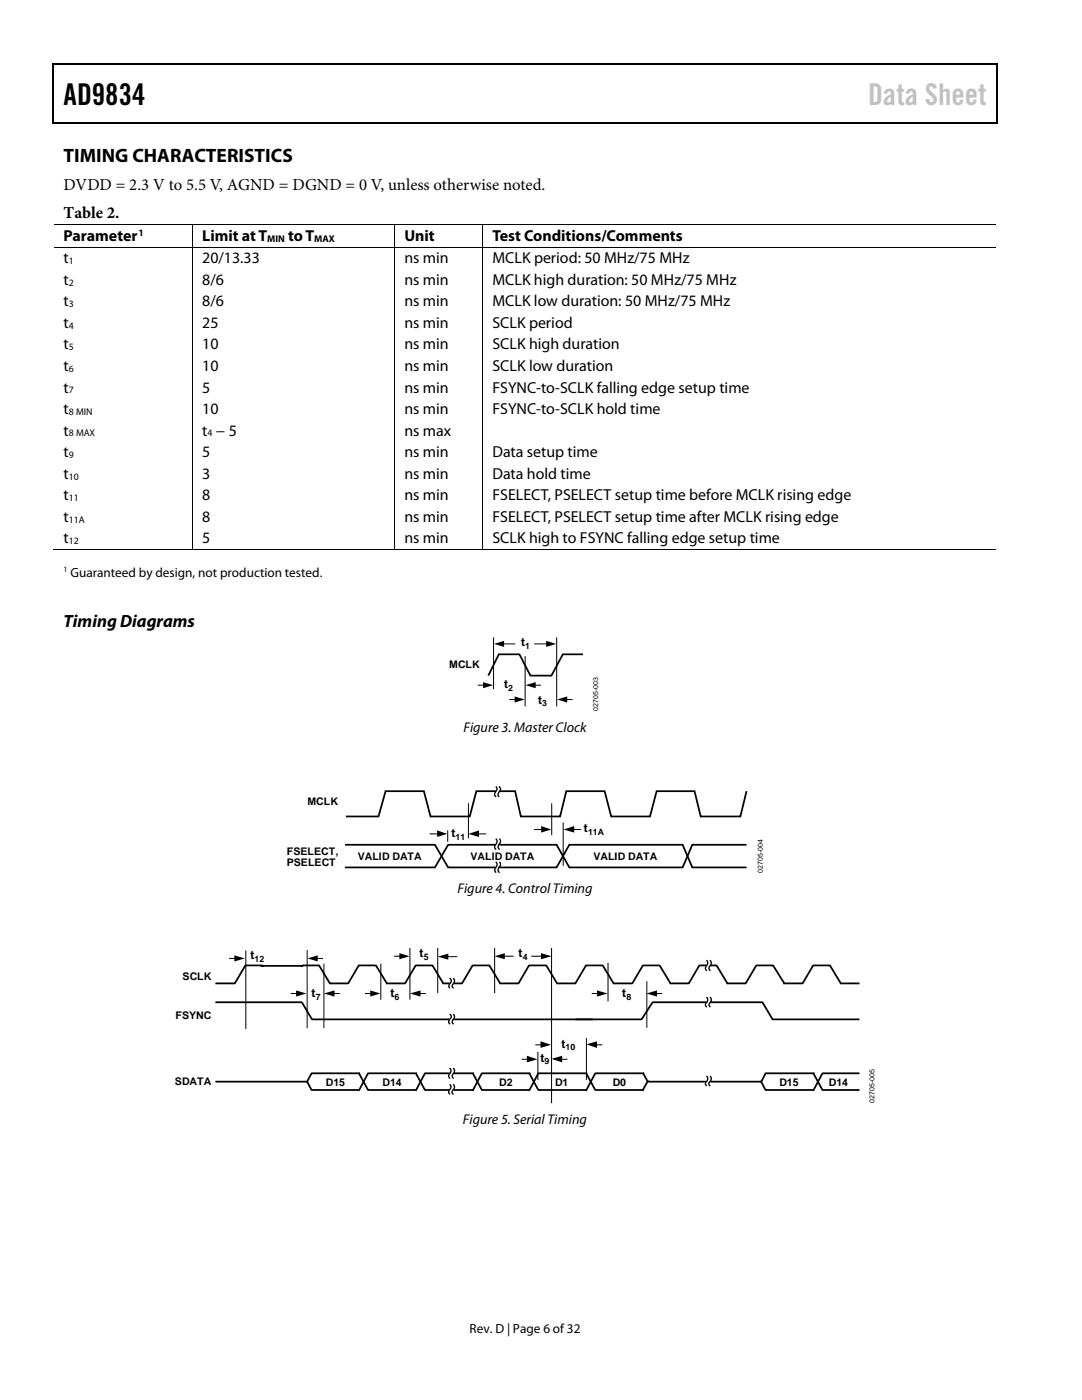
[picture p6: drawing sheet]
<svg xmlns="http://www.w3.org/2000/svg" width="216mm" height="279mm" viewBox="0 0 216 279" stroke-linecap="round" stroke-linejoin="round" font-family="sans-serif">
<g fill="#000">
<path d="M10.5 12.7h.3v1h-.3zM10.5 12.7h.3v.3h-.3zM133.3 12.7h.3v.3h-.3zM198.8 12.7h.2v1h-.2zM198.8 12.7h.2v.3h-.2zM10.5 24.4h.3v.3h-.3zM133.1 24.4h.2v.3h-.2zM198.8 24.4h.2v.3h-.2zM38.4 44.7h.1v.2h-.1zM38.4 49.3h.1v.1h-.1zM78.7 44.7h.2v.2h-.2zM78.7 49.3h.2v.1h-.2z"/>
<path d="M96.3 44.7h.2v.2h-.2zM96.3 49.3h.2v.1h-.2zM38.4 109.6h.1v.2h-.1zM78.7 109.6h.2v.2h-.2zM96.3 109.6h.2v.2h-.2zM98.6 128.5l2-.6v1.2zM109 127.9l2 .6-2 .6z"/>
</g>
<path d="M10.7 13.7v10.7M10.8 12.8h122.5M133.6 12.8h65.2M198.9 13.7v10.7M10.8 24.5h188" fill="none" stroke="#000" stroke-width=".25"/>
<g fill="none" stroke="#000" stroke-width=".2">
<path d="M10.8 44.8h27.6M10.8 49.4h27.6M38.4 44.9v4.4M38.4 49.4v60.2M38.5 44.8h40.2M38.5 49.4h40.2M78.8 44.9v4.4M78.8 49.4v60.2M78.9 44.8h17.4M78.9 49.4h17.4M96.4 44.9v4.4M96.4 49.4v60.2"/>
<path d="M96.5 44.8h102.3M96.5 49.4h102.3M10.5 109.7h27.9M38.5 109.7h40.2M78.9 109.7h17.4M96.5 109.7h102.3M98.5 127.2v10.3M100.1 128.5h9.3M104.8 130.9v10.1M111.1 127.2v13.8"/>
</g>
<path d="M102.9 127.7h3.5v1.6h-3.5z" fill="#fff"/>
<path d="M102.9 127.7h3.5v1.6h-3.5z" fill="none" stroke="#fff" stroke-width=".26"/>
<path d="M116.3 130.6h-4l-2.3 4.2h-4.2l-2.2-4.2h-4.1l-2.1 4.2M149 157.9l-1.3 5h-7.9l-1.2-5h-7.6l-1.3 5h-7.7l-1.4-5h-7.6l-1.2 5h-7.9l-1.1-5h-7.7l-1.4 5h-7.8l-1.3-5h-7.7l-1.4 5h-6.5" fill="none" stroke="#000" stroke-width=".35"/>
<path d="M95.3 136.7h1.5M101.6 139.6h1.5M106.4 136.7h1.5M112.7 139.6h1.5M89.3 165.8v2.1M93.5 160.4v6.8M110.1 160.4v6.2M112.4 164.2v8.5" fill="none" stroke="#000" stroke-width=".2"/>
<path d="M96.4 136.1l2 .6-2 .6zM102.7 139l2 .6-2 .6zM104.9 136.7l2-.6v1.2zM111.2 139.6l2-.6v1.2z" fill="#000"/>
<path d="M99.4 157.5h.4l-.6 .9h-.5z" fill="#fff"/>
<path d="M99.4 157.5h.4l-.6 .9h-.5z" fill="none" stroke="#fff" stroke-width=".2"/>
<path d="M99.5 157l.2 2-.3-.2a1.15 1.15 0 0 1 .4-1.1v-.5z" fill-rule="evenodd" fill="#fff"/>
<path d="M99.6 157l.2 .2a.97 .97 0 0 1-.3 1.1l-.1 .5 .2 .2" fill="none" stroke="#000" stroke-width=".26"/>
<path d="M98.9 157l.1 2-.3-.2a1.15 1.15 0 0 1 .4-1.1v-.5z" fill-rule="evenodd" fill="#fff"/>
<path d="M98.9 157a.63 .63 0 0 1 0 1l-.2 .5 .3 .5" fill="none" stroke="#000" stroke-width=".26"/>
<path d="M85.7 166.4h2M95.1 166.4h1.9M106.6 165.6h1.8M114.1 165.6h1.9" fill="none" stroke="#000" stroke-width=".2"/>
<path d="M87.2 165.7l2 .7-2 .6zM93.5 166.4l2.1-.7v1.3zM108 164.9l2 .7-2 .6zM112.5 165.6l2.1-.7v1.3z" fill="#000"/>
<path d="M68.8 168.6h18l2.6 4.5h21.7l2.5-4.5h22.6l1.9 4.5h10.9M149 168.6h-10.9l-1.9 4.5h-22.6l-2.5-4.5h-21.7l-2.6 4.5h-18" fill="none" stroke="#000" stroke-width=".35"/>
<path d="M99.4 167.9h.4l-.6 1h-.4z" fill-rule="evenodd" fill="#fff"/>
<path d="M99.4 167.9h.4l-.6 1h-.4z" fill="none" stroke="#fff" stroke-width=".2"/>
<path d="M99.6 167.4l.1 2.1a.81 .81 0 0 1 .1-1.3v-.6z" fill-rule="evenodd" fill="#fff"/>
<path d="M99.6 167.4a.65 .65 0 0 1 0 1 .69 .69 0 0 0 .1 1.1" fill="none" stroke="#000" stroke-width=".26"/>
<path d="M98.9 167.4l.1 2.1a.69 .69 0 0 1 0-1.1 .7 .7 0 0 0-.1-1z" fill-rule="evenodd" fill="#fff"/>
<path d="M98.9 167.4a.82 .82 0 0 1-.1 1.3l-.1 .6 .3 .2" fill="none" stroke="#000" stroke-width=".26"/>
<path d="M99.4 172.5h.4l-.5 1h-.5z" fill-rule="evenodd" fill="#fff"/>
<path d="M99.4 172.5h.4l-.6 1h-.4z" fill="none" stroke="#fff" stroke-width=".2"/>
<path d="M99.6 172l.1 2.2-.3-.3 .1-.6a.88 .88 0 0 0 .1-1.3z" fill-rule="evenodd" fill="#fff"/>
<path d="M99.6 172a.65 .65 0 0 1 0 1 .69 .69 0 0 0 .1 1.2" fill="none" stroke="#000" stroke-width=".26"/>
<path d="M98.9 172l.1 2.2a.69 .69 0 0 1 0-1.2 .71 .71 0 0 0-.1-1z" fill-rule="evenodd" fill="#fff"/>
<path d="M98.9 172a.85 .85 0 0 1-.1 1.3v.6l.2 .3" fill="none" stroke="#000" stroke-width=".26"/>
<g fill="none" stroke="#000" stroke-width=".35">
<path d="M54.4 196.2l-2.1-3.5h-3.3l-2.1 3.6h-3.7M65.8 196.2l-2.1-3.5h-3.4l-2.1 3.6h-3.7M77.1 196.2l-2.1-3.5h-3.4l-2.1 3.6h-3.6M88.4 196.2l-2.1-3.5h-3.4l-2.1 3.6h-3.6M99.8 196.2l-2.2-3.5h-3.3l-2.1 3.6h-3.7M111.1 196.2l-2.1-3.5h-3.4l-2.1 3.6h-3.7M122.4 196.2l-2.1-3.5h-3.4l-2.1 3.6h-3.6M133.7 196.2l-2.1-3.5h-3.3l-2.1 3.6h-3.7M145.1 196.2l-2.1-3.5h-3.5l-2.1 3.6h-3.6M156.5 196.2l-2.2-3.5h-3.4l-2.1 3.6h-3.6M167.7 196.2l-2.1-3.5h-3.3l-2.2 3.6h-3.6M167.8 196.3h3.5"/>
<path d="M43.2 215.9h18M43.2 200h17l2.1 3.4h55.9M71.7 214.3l1.7 3.2h9.5M71.7 214.2h-9.5l-.9 1.7 .9 1.6h9.4M83 214.3l1.8 3.2h9.5M83 214.2h-9.6l-1.7 3.3M94.4 214.3l1.7 3.2h9.5M94.4 214.2h-9.6l-1.8 3.3M105.7 214.2h-9.6l-1.7 3.3M105.7 214.3l1.7 3.2h9.5M115 203.4h13l2.2-3.4h21.9l2.1 3.4h17.1M117 214.3l1.8 3.2h9.5l.9-1.7"/>
<path d="M117 214.2h-9.6l-1.7 3.3M128.4 214.2h-9.6l-1.8 3.3M128.4 214.3l.8 1.4M129.3 215.9h22.6l.9 1.6h9.5M162.3 214.2h-9.5l-.8 1.6M162.3 214.3l1.8 3.2h7.2M171.3 214.2h-7.2l-1.8 3.3"/>
</g>
<path d="M61.3 189.7v15.4M64.6 192.4v12.7M76 192.4v7M81.8 189.2v10.2M87.3 189.2v8.9M98.7 189.2v8.9M110.1 189.2v30.9M121.3 192.2v7.6M129.1 195.9v9.1M107.3 210v5.4M117 207.3v8.1" fill="none" stroke="#000" stroke-width=".2"/>
<path d="M90.3 195.7h.3l-.5 .9h-.5z" fill="#fff"/>
<path d="M90.3 195.7h.3l-.5 .9h-.5z" fill="none" stroke="#fff" stroke-width=".2"/>
<path d="M90.4 195.2a.75 .75 0 0 1-.1 1.3v.5l.2 .2z" fill-rule="evenodd" fill="#fff"/>
<path d="M90.4 195.2a.79 .79 0 0 1-.1 1.3v.5l.2 .2" fill="none" stroke="#000" stroke-width=".26"/>
<path d="M89.7 195.2l.3 .3a.89 .89 0 0 1-.4 1v.5l.2 .2z" fill-rule="evenodd" fill="#fff"/>
<path d="M89.7 195.2l.3 .3a.89 .89 0 0 1-.4 1v.5l.2 .2" fill="none" stroke="#000" stroke-width=".26"/>
<path d="M90.3 202.9h.3l-.5 .9h-.5z" fill-rule="evenodd" fill="#fff"/>
<path d="M90.3 202.9h.3l-.5 .9h-.5z" fill="none" stroke="#fff" stroke-width=".2"/>
<path d="M90.4 202.4l.1 2-.2-.2a1.11 1.11 0 0 1 .4-1.1l-.1-.5z" fill-rule="evenodd" fill="#fff"/>
<path d="M90.4 202.4a.76 .76 0 0 1-.1 1.3v.5l.2 .2" fill="none" stroke="#000" stroke-width=".26"/>
<path d="M89.7 202.4l.3 .2a.86 .86 0 0 1-.4 1.1v.5l.2 .2z" fill-rule="evenodd" fill="#fff"/>
<path d="M89.7 202.4l.3 .2a.82 .82 0 0 1-.4 1.1v.5l.2 .2" fill="none" stroke="#000" stroke-width=".26"/>
<path d="M90.3 213.7h.3l-.5 .9h-.5z" fill-rule="evenodd" fill="#fff"/>
<path d="M90.3 213.7h.3l-.5 .9h-.5z" fill="none" stroke="#fff" stroke-width=".2"/>
<path d="M90.4 213.2a.79 .79 0 0 1-.1 1.3v.5l.2 .3z" fill-rule="evenodd" fill="#fff"/>
<path d="M90.4 213.2a.79 .79 0 0 1-.1 1.3v.5l.2 .3" fill="none" stroke="#000" stroke-width=".26"/>
<path d="M89.7 213.2a.79 .79 0 0 1-.1 1.3v.5l.2 .3z" fill-rule="evenodd" fill="#fff"/>
<path d="M89.7 213.2a.79 .79 0 0 1-.1 1.3v.5l.2 .3" fill="none" stroke="#000" stroke-width=".26"/>
<path d="M90.3 216.9h.3l-.5 .9h-.5z" fill-rule="evenodd" fill="#fff"/>
<path d="M90.3 216.9h.3l-.5 .9h-.5z" fill="none" stroke="#fff" stroke-width=".2"/>
<path d="M90.4 216.4l.1 2-.2-.2a1.11 1.11 0 0 1 .4-1.1l-.1-.5z" fill-rule="evenodd" fill="#fff"/>
<path d="M90.4 216.4a.75 .75 0 0 1-.1 1.3l-.1 .5 .3 .2" fill="none" stroke="#000" stroke-width=".26"/>
<path d="M89.7 216.4l.1 2-.2-.2a1.11 1.11 0 0 1 .4-1.1l-.1-.5z" fill-rule="evenodd" fill="#fff"/>
<path d="M89.7 216.4a.76 .76 0 0 1-.1 1.3v.5l.2 .2" fill="none" stroke="#000" stroke-width=".26"/>
<path d="M141.5 192.1h.3l-.5 .9h-.4z" fill-rule="evenodd" fill="#fff"/>
<path d="M141.5 192.1h.3l-.5 .9h-.4z" fill="none" stroke="#fff" stroke-width=".2"/>
<path d="M141.7 191.6a.84 .84 0 0 1-.2 1.4v.5l.2 .2z" fill-rule="evenodd" fill="#fff"/>
<path d="M141.7 191.6a.84 .84 0 0 1-.2 1.4v.5l.2 .2" fill="none" stroke="#000" stroke-width=".26"/>
<path d="M141 191.6l.2 .3a.94 .94 0 0 1-.4 1.1v.5l.2 .2z" fill-rule="evenodd" fill="#fff"/>
<path d="M141 191.6a.84 .84 0 0 1-.2 1.4v.5l.2 .2" fill="none" stroke="#000" stroke-width=".26"/>
<path d="M141.5 199.5h.3l-.5 .9h-.4z" fill-rule="evenodd" fill="#fff"/>
<path d="M141.5 199.5h.3l-.5 .9h-.4z" fill="none" stroke="#fff" stroke-width=".2"/>
<path d="M141.7 199a.79 .79 0 0 1-.2 1.3v.4l.2 .3z" fill-rule="evenodd" fill="#fff"/>
<path d="M141.7 199a.79 .79 0 0 1-.2 1.3v.4l.2 .3" fill="none" stroke="#000" stroke-width=".26"/>
<path d="M141 199a.79 .79 0 0 1-.2 1.3v.4l.2 .3z" fill-rule="evenodd" fill="#fff"/>
<path d="M141 199a.79 .79 0 0 1-.2 1.3v.4l.2 .3" fill="none" stroke="#000" stroke-width=".26"/>
<path d="M141.5 215.3h.3l-.5 .8h-.4z" fill-rule="evenodd" fill="#fff"/>
<path d="M141.5 215.3h.3l-.5 .8h-.4z" fill="none" stroke="#fff" stroke-width=".2"/>
<path d="M141.7 214.7v2l-.2-.2v-.5a.84 .84 0 0 0 .2-1.3z" fill-rule="evenodd" fill="#fff"/>
<path d="M141.7 214.7a.79 .79 0 0 1-.2 1.3v.5l.2 .2" fill="none" stroke="#000" stroke-width=".26"/>
<path d="M141 214.7a.79 .79 0 0 1-.2 1.3v.5l.2 .2z" fill-rule="evenodd" fill="#fff"/>
<path d="M141 214.7a.79 .79 0 0 1-.2 1.3v.5l.2 .2" fill="none" stroke="#000" stroke-width=".26"/>
<g fill="none" stroke="#000" stroke-width=".2">
<path d="M58 198.3h1.5M66.3 198.3h1.5M72.8 198.3h1.5M78.6 190.8h1.5M83.5 198.3h1.5M100.3 190.8h2.2M106 190.8h2.3M118.1 198.3h1.5M130.7 198.3h1.5M104.1 211.4h1.5M106.8 208.5h1.5M111.7 211.4h1.5"/>
<path d="M118.7 208.5h1.5"/>
</g>
<g fill="#000">
<path d="M59.1 197.7l2 .6-2 .6zM64.6 198.3l2.1-.6v1.2zM73.9 197.7l2 .6-2 .6zM79.7 190.2l2 .6-2 .6zM81.8 198.3l2.1-.6v1.2zM98.7 190.8l2-.6v1.2zM107.9 190.2l2.2 .6-2.2 .6zM119.1 197.7l2.1 .6-2.1 .6zM129 198.3l2.1-.6v1.2zM105.1 210.7l2.1 .7-2.1 .6zM107.9 207.8l2.1 .7-2.1 .6zM110.1 211.3l2.1-.6v1.3z"/>
<path d="M117 208.4l2.1-.6v1.3z"/>
</g>
<path d="M52 192.8h8.5" fill="none" stroke="#000" stroke-width=".35"/>
<path d="M51.1 192.9h9.8v4.1h-9.8z" fill="#fff"/>
<path d="M45.7 191.3h1.5M49.1 189.8v15.5M63 191.3h1.5M89 190.9h2.2" fill="none" stroke="#000" stroke-width=".2"/>
<path d="M46.8 190.7l2.1 .6-2.1 .6zM61.4 191.3l2-.6v1.2zM87.3 190.9l2.2-.6v1.2z" fill="#000"/>
<text font-size="6" x="12.7" y="21">AD9834</text>
<text font-size="6" fill="#c1c1c1" x="173.2" y="21">Data Sheet</text>
<text font-size="3.9" x="12.7" y="32.4">TIMING CHARACTERISTICS</text>
<text font-size="3.5" x="12.7" y="125.2">Timing Diagrams</text>
<g font-size="3.3">
<text x="12.7" y="37.8">DVDD = 2.3 V to 5.5 V, AGND = DGND = 0 V, unless otherwise noted.</text>
<text x="12.7" y="43.5">Table 2.</text>
</g>
<g font-size="3.2">
<text x="12.7" y="48.1">Parameter</text>
<text x="12.7" y="52.6">t</text>
<text x="40.3" y="52.6">20/13.33</text>
<text x="40.3" y="48.1">Limit at T</text>
<text x="57.5" y="48.1">to T</text>
<text x="80.7" y="48.1">Unit</text>
<text x="80.7" y="52.6">ns min</text>
<text x="98.3" y="48.1">Test Conditions/Comments</text>
<text x="98.3" y="52.6">MCLK period: 50 MHz/75 MHz</text>
<text x="12.7" y="56.9">t</text>
<text x="40.3" y="56.9">8/6</text>
<text x="80.7" y="56.9">ns min</text>
<text x="98.3" y="56.9">MCLK high duration: 50 MHz/75 MHz</text>
<text x="12.7" y="61.2">t</text>
<text x="12.7" y="65.4">t</text>
<text x="40.3" y="61.2">8/6</text>
<text x="40.3" y="65.4">25</text>
<text x="80.7" y="61.2">ns min</text>
<text x="80.7" y="65.4">ns min</text>
<text x="98.3" y="61.2">MCLK low duration: 50 MHz/75 MHz</text>
<text x="98.3" y="65.4">SCLK period</text>
<text x="12.7" y="69.7">t</text>
<text x="40.3" y="69.7">10</text>
<text x="80.7" y="69.7">ns min</text>
<text x="98.3" y="69.7">SCLK high duration</text>
<text x="12.7" y="74">t</text>
<text x="40.3" y="74">10</text>
<text x="80.7" y="74">ns min</text>
<text x="98.3" y="74">SCLK low duration</text>
<text x="12.7" y="78.3">t</text>
<text x="12.7" y="82.6">t</text>
<text x="40.3" y="78.3">5</text>
<text x="40.3" y="82.6">10</text>
<text x="80.7" y="82.6">ns min</text>
<text x="80.7" y="78.3">ns min</text>
<text x="98.3" y="82.6">FSYNC-to-SCLK hold time</text>
<text x="98.3" y="78.3">FSYNC-to-SCLK falling edge setup time</text>
<text x="12.7" y="86.9">t</text>
<text x="40.3" y="86.9">t − 5</text>
<text x="80.7" y="86.9">ns max</text>
<text x="12.7" y="91.2">t</text>
<text x="12.7" y="95.5">t</text>
<text x="40.3" y="91.2">5</text>
<text x="40.3" y="95.5">3</text>
<text x="80.7" y="91.2">ns min</text>
<text x="80.7" y="95.5">ns min</text>
<text x="98.3" y="91.2">Data setup time</text>
<text x="98.3" y="95.5">Data hold time</text>
<text x="12.7" y="99.8">t</text>
<text x="40.3" y="99.8">8</text>
<text x="80.7" y="99.8">ns min</text>
<text x="98.3" y="99.8">FSELECT, PSELECT setup time before MCLK rising edge</text>
<text x="12.7" y="104.1">t</text>
<text x="40.3" y="104.1">8</text>
<text x="80.7" y="104.1">ns min</text>
<text x="98.3" y="104.1">FSELECT, PSELECT setup time after MCLK rising edge</text>
<text x="12.7" y="108.4">t</text>
<text x="40.3" y="108.4">5</text>
<text x="80.7" y="108.4">ns min</text>
<text x="98.3" y="108.4">SCLK high to FSYNC falling edge setup time</text>
</g>
<g font-size="2.8">
<text x="92.5" y="146">Figure 3. Master Clock</text>
<text x="91.3" y="178.3">Figure 4. Control Timing</text>
<text x="92.4" y="224.3">Figure 5. Serial Timing</text>
</g>
<g font-size="2.6">
<text x="14.1" y="115.1">Guaranteed by design, not production tested.</text>
<text x="93.7" y="266">Rev. D | Page 6 of 32</text>
</g>
<g font-size="2.5">
<text x="50" y="191.5">t</text>
<text x="83.7" y="191.1">t</text>
<text x="103.5" y="191.1">t</text>
<text x="62.2" y="199">t</text>
<text x="77.9" y="199">t</text>
<text x="124.2" y="199">t</text>
<text x="112" y="209.1">t</text>
<text x="107.9" y="211.9">t</text>
</g>
<g font-size="2.4">
<text x="104" y="129">t</text>
<text x="100.6" y="137.3">t</text>
<text x="107.4" y="140.5">t</text>
<text x="90.1" y="167">t</text>
<text x="116.5" y="166.1">t</text>
</g>
<g font-size="2.1">
<text x="89.6" y="133.3">MCLK</text>
<text x="61.3" y="160.7">MCLK</text>
<text x="57.2" y="170.7">FSELECT,</text>
<text x="57.2" y="172.8">PSELECT</text>
<text x="71.4" y="171.7">VALID DATA</text>
<text x="93.9" y="171.7">VALID DATA</text>
<text x="118.4" y="171.7">VALID DATA</text>
<text x="36.4" y="195.6">SCLK</text>
<text x="35" y="203.3">FSYNC</text>
<text x="34.9" y="216.6">SDATA</text>
<text x="65" y="216.7">D15</text>
<text x="76.3" y="216.7">D14</text>
<text x="99.6" y="216.7">D2</text>
<text x="110.8" y="216.7">D1</text>
<text x="122.3" y="216.7">D0</text>
<text x="155.5" y="216.7">D15</text>
<text x="165.4" y="216.7">D14</text>
</g>
<g font-size="1.9">
<text x="27.6" y="47">1</text>
<text x="13.8" y="52.7">1</text>
<text x="53.3" y="48.3">MIN</text>
<text x="62.7" y="48.3">MAX</text>
<text x="13.8" y="57">2</text>
<text x="13.8" y="61.3">3</text>
<text x="13.8" y="65.6">4</text>
<text x="13.8" y="69.9">5</text>
<text x="13.8" y="74.2">6</text>
<text x="13.8" y="78.5">7</text>
<text x="13.8" y="82.8">8 MIN</text>
<text x="13.8" y="87.1">8 MAX</text>
<text x="41.4" y="87.1">4</text>
<text x="13.8" y="91.4">9</text>
<text x="13.8" y="95.7">10</text>
<text x="13.8" y="100">11</text>
<text x="13.8" y="104.3">11A</text>
<text x="13.8" y="108.6">12</text>
</g>
<g font-size="1.8">
<text x="84.5" y="191.6">5</text>
<text x="104.3" y="191.6">4</text>
<text x="50.8" y="192">12</text>
<text x="63" y="199.6">7</text>
<text x="78.8" y="199.6">6</text>
<text x="125" y="199.6">8</text>
<text x="112.8" y="209.6">10</text>
<text x="108.7" y="212.4">9</text>
</g>
<g font-size="1.7">
<text x="104.8" y="129.5">1</text>
<text x="101.4" y="137.8">2</text>
<text x="108.2" y="141">3</text>
<text x="90.9" y="167.5">11</text>
<text x="117.3" y="166.6">11A</text>
</g>
<text font-size="1.6" x="12.7" y="114.2">1</text>
<g font-size="1.4">
<text x="119.3" y="141.9" transform="rotate(-90 119.3 141.9)">02705-003</text>
<text x="152.2" y="174.2" transform="rotate(-90 152.2 174.2)">02705-004</text>
<text x="174.5" y="220.2" transform="rotate(-90 174.5 220.2)">02705-005</text>
</g>
</svg>
